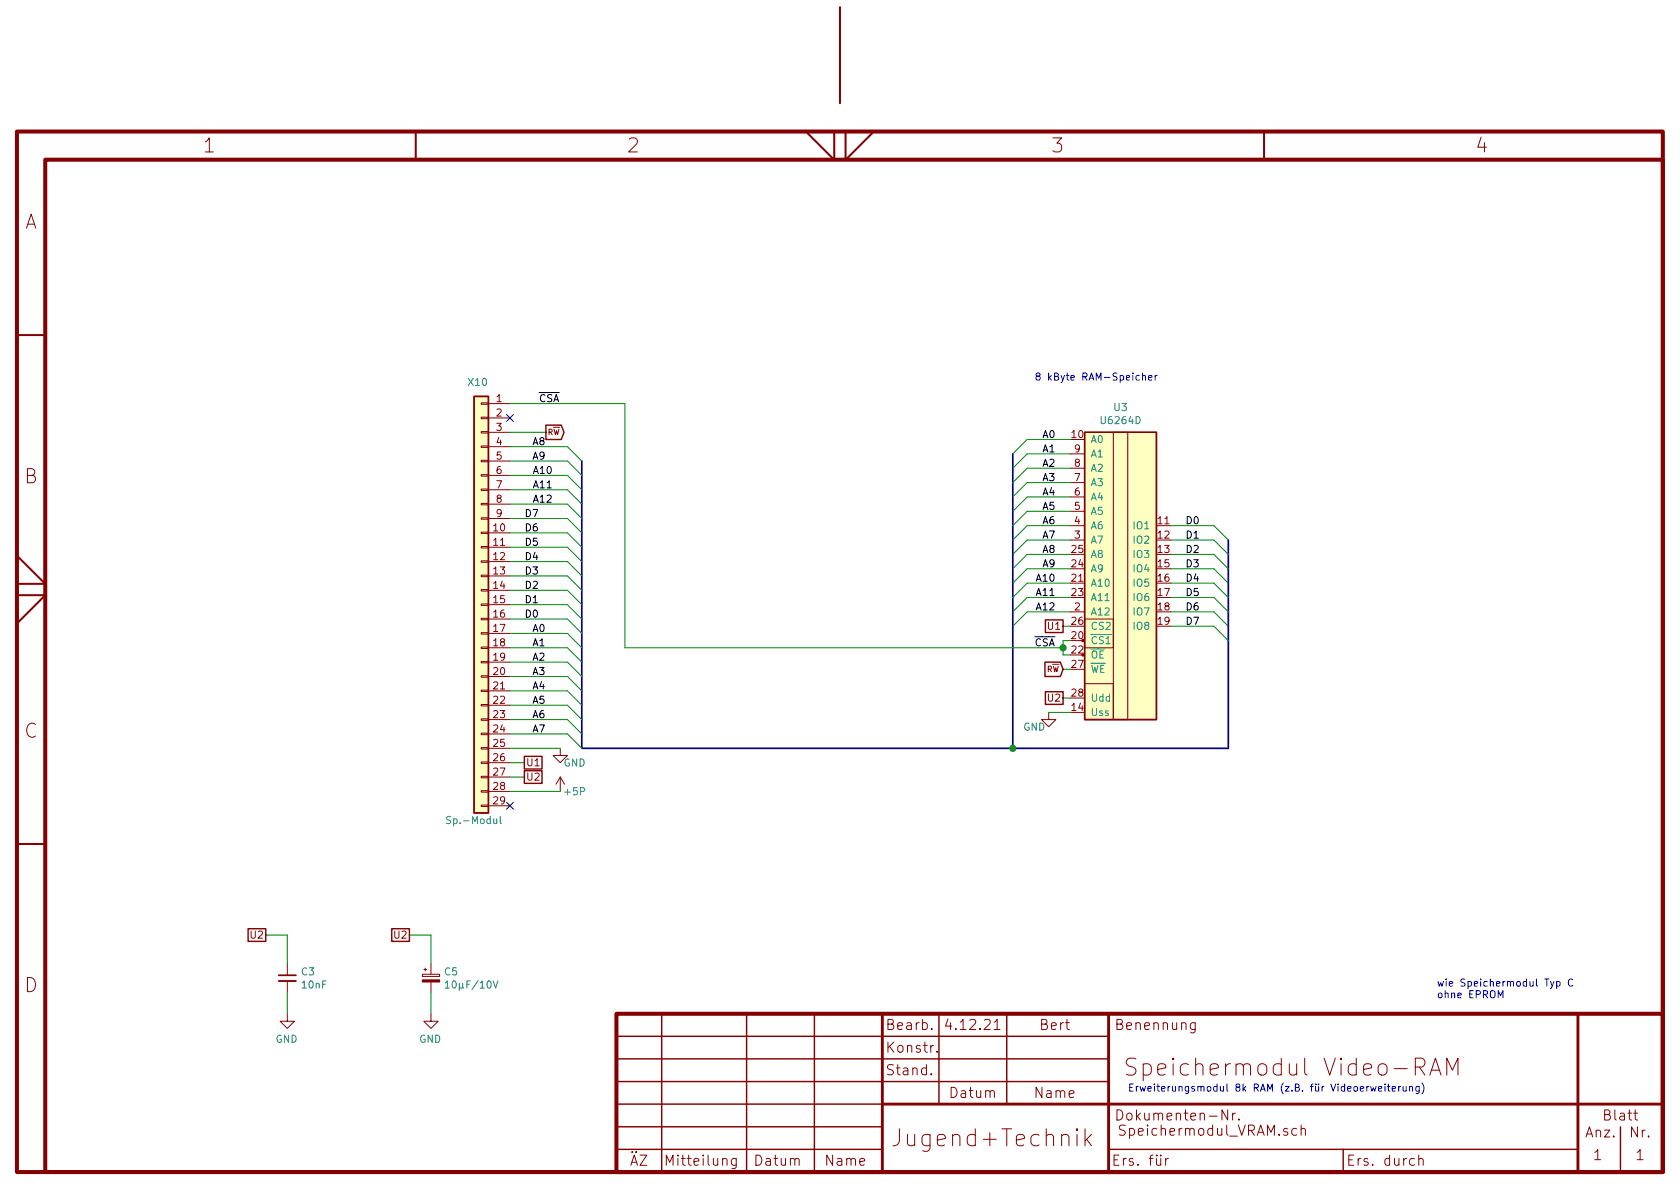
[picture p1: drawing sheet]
<svg xmlns="http://www.w3.org/2000/svg" width="297mm" height="210mm" viewBox="0 0 297 210" stroke-linecap="round" stroke-linejoin="round" font-family="sans-serif">
<path d="M3 23.3h291v184h-291zM8 28.2h286v179.1h-286zM109 179.3h185v28h-185z" fill="none" stroke="#840000" stroke-width=".71"/>
<path d="M148.5 1.3v17M73.5 23.3v4.9M142.5 23.3l5 5v-5M149.5 23.3v5l5-5M223.5 23.3v5M3 59.3h5M3 98.3l5 4.9h-5M3 105.3h5l-5 5M3 149.2h5" fill="none" stroke="#840000" stroke-width=".36"/>
<g fill="none" stroke="#840000" stroke-width=".18">
<path d="M85.1 78.9h1.3v.2h-1.3zM85.1 76.3h1.3v.3h-1.3zM85.1 73.8h1.3v.2h-1.3zM85.1 71.2h1.3v.3h-1.3zM86.4 71.4h3.8M86.4 73.9h3.8M86.4 76.4h3.8M86.4 79h3.8M196.8 76.4h2.6v50.8h-2.6zM85.1 81.4h1.3v.3h-1.3zM85.1 99.2h1.3v.2h-1.3zM85.1 96.6h1.3v.3h-1.3z"/>
<path d="M85.1 94.1h1.3v.3h-1.3zM85.1 91.6h1.3v.2h-1.3zM85.1 89h1.3v.3h-1.3zM85.1 86.5h1.3v.2h-1.3zM85.1 83.9h1.3v.3h-1.3zM86.4 94.2h3.8M86.4 96.8h3.8M86.4 99.3h3.8M86.4 81.5h3.8M86.4 84.1h3.8M86.4 86.6h3.8M86.4 89.1h3.8"/>
<path d="M86.4 91.7h3.8M189.2 95.5h2.6M189.2 93h2.6M189.2 90.4h2.6M189.2 87.9h2.6M189.2 85.3h2.6M189.2 82.8h2.6M189.2 80.3h2.6M85.1 111.9h1.3v.2h-1.3zM85.1 114.4h1.3v.3h-1.3zM85.1 117h1.3v.2h-1.3zM85.1 119.5h1.3v.3h-1.3z"/>
<path d="M85.1 109.3h1.3v.3h-1.3zM85.1 104.3h1.3v.2h-1.3zM85.1 101.7h1.3v.3h-1.3zM85.1 106.8h1.3v.3h-1.3zM86.4 101.8h3.8M86.4 104.4h3.8M86.4 106.9h3.8M86.4 109.5h3.8M86.4 112h3.8M86.4 114.5h3.8M86.4 117.1h3.8M86.4 119.6h3.8"/>
<path d="M189.2 108.2h2.6M191.8 109.5h5v5h-5zM85.1 134.7h1.3v.3h-1.3zM85.1 137.3h1.3v.2h-1.3zM85.1 139.8h1.3v.3h-1.3zM85.1 122h1.3v.3h-1.3zM85.1 124.6h1.3v.2h-1.3zM85.1 127.1h1.3v.3h-1.3zM85.1 129.7h1.3v.2h-1.3zM85.1 132.2h1.3v.3h-1.3zM86.4 122.2h3.8M86.4 124.7h3.8"/>
<path d="M86.4 127.2h3.8M86.4 129.8h3.8M86.4 132.3h3.8M86.4 134.9h3.8M86.4 137.4h3.8M86.4 139.9h3.8M99.1 132.3v1.3h-1.3l1.3 1.3 1.2-1.3h-1.2M99.1 137.4l.7 1.3M99.1 137.4v2.5M99.1 137.4l-.8 1.3M185.4 126v1.2h-1.3l1.3 1.3 1.3-1.3h-1.3M191.8 120.9h5v6.3h-5z"/>
<path d="M85.1 142.4h1.3v.2h-1.3zM86.4 142.5h3.8M50.8 179.3v1.3h-1.3l1.3 1.3 1.3-1.3h-1.3M50.8 170.4v2.1M50.8 173.5v2M74.7 172.3h3v.4h-3zM74.9 171.4h.5M75.2 171.2v.5M76.2 179.3v1.3h-1.3l1.3 1.3 1.3-1.3h-1.3M76.2 170.4v1.9M76.2 173.7v1.8M164.6 189.9l.1 .1-.1 .1v-.2v.2"/>
<path d="M164.7 181.9v.2l-.1-.1 .1-.1v.2M165.7 185.9v.2M175.8 182.1h1M191.8 199.6v3M211.3 180.8v1.5a.5 .5 0 0 1-.8 .3M211.3 180.9l-.5-.1-.3 .4v.7l.3 .2 .5-.1M217.1 196.3v1.8l-1-1.8v1.8M217.9 196.8v1.3M218.4 196.8l-.3 .1-.2 .3M219 197.9v.2M229.3 199.6l-.2-.1a.56 .56 0 0 0-.7 .4v.5a.56 .56 0 0 0 .7 .4l.2-.1M230 199.7a.44 .44 0 0 1 .8 .1v1"/>
<path d="M230 199v1.8M250.2 188.7h1.2a.82 .82 0 0 0 .6-.8 .82 .82 0 0 0-.6-.8h-1.2v3M251 188.7l.9 1.4M252.8 190.1l1-3 1 3M253.1 189.2h1.4M255.8 190.1v-3l1 2.1 1-2.1v3M130.2 204.8v1.5a.49 .49 0 0 1-.8 .3M130.2 204.9l-.2-.1a.56 .56 0 0 0-.7 .4v.5a.56 .56 0 0 0 .7 .4l.2-.1M192.1 201.5l.9 1.1M193 200.6l-1.2 1.1M206.1 204.8v1.3M206.6 204.8l-.3 .1-.2 .3"/>
<path d="M250.9 205l.2-.2 .4 .1 .1 1.2M250.9 204.3v1.8"/>
</g>
<g fill="none" stroke="#840000" stroke-width=".25">
<path d="M83.8 70.1h2.6v73.7h-2.6zM96.5 75.2h2.7l.5 1.2-.5 1.3h-2.7zM191.8 76.4h12.7v50.8h-12.7zM184.8 117.1h2.7l.5 1.3-.5 1.2h-2.7zM184.8 109.6h3.2v2.3h-3.2zM92.7 136.3h3.1v2.2h-3.1zM92.7 133.8h3.1v2.2h-3.1zM184.8 122.3h3.2v2.3h-3.2zM43.9 164.2h3.1v2.3h-3.1zM69.3 164.2h3.1v2.3h-3.1zM117 179.3v28M132 179.3v28"/>
<path d="M144 179.3v28M166 179.3v15.9M178 179.3v15.9M109 183.3h87M109 187.2h87M109 191.3h87M109 199.3h47M109 195.2h47M286.5 199.3v8M109 203.2h47M196 203.2h83M237.5 203.2v4.1"/>
</g>
<path d="M156 179.3v28M196 179.3v28M279 179.3v28M156 195.2h138" fill="none" stroke="#840000" stroke-width=".51"/>
<g fill="#ffffc2" stroke="#ffffc2" stroke-width=".18">
<path d="M83.8 70.1h2.6v73.7h-2.6z"/>
<path d="M191.8 76.4h12.7v50.8h-12.7z"/>
</g>
<path d="M195.3 112.2h1.2M79.7 144.4h-.5l-.2 .1-.1 .2 .2 .2 .5 .2 .1 .3-.3 .2h-.5M88.4 144.4v1.1l.2 .1M78.7 173.8l.4-.3v1.2M78.7 174.7h.8M87.2 173.5l.4 1.2 .4-1.2" fill="none" stroke="#008484" stroke-width=".18"/>
<path d="M49.3 173.5h3" fill="none" stroke="#840000" stroke-width=".33"/>
<path d="M49.3 172.5h3" fill="none" stroke="#840000" stroke-width=".3"/>
<path d="M74.7 173.3h3v.4h-3z" fill="#840000" stroke="#840000" stroke-width=".18"/>
<path d="M102.9 81.5v50.8h114.3v-36.8M179.1 80.3v52" fill="none" stroke="#000084" stroke-width=".3"/>
<g fill="none" stroke="#008400" stroke-width=".18">
<path d="M90.2 71.4h20.3v43.1h77.5M90.2 79h10.1l2.6 2.5M90.2 76.4h6.3M189.2 77.7h-7.6l-2.5 2.6M90.2 86.6h10.1l2.6 2.5M90.2 81.5h10.1l2.6 2.6M90.2 84.1h10.1l2.6 2.5M90.2 89.1h10.1l2.6 2.6M90.2 99.3h10.1l2.6 2.5M90.2 91.7h10.1l2.6 2.5M90.2 94.2h10.1l2.6 2.6M90.2 96.8h10.1l2.6 2.5"/>
<path d="M189.2 98h-7.6l-2.5 2.6M189.2 95.5h-7.6l-2.5 2.5M189.2 80.3h-7.6l-2.5 2.5M189.2 82.8h-7.6l-2.5 2.5M189.2 85.3h-7.6l-2.5 2.6M189.2 87.9h-7.6l-2.5 2.5M189.2 90.4h-7.6l-2.5 2.6M189.2 93h-7.6l-2.5 2.5M207 98h7.6l2.6 2.6M207 95.5h7.6l2.6 2.5M207 93h7.6l2.6 2.5M90.2 114.5h10.1l2.6 2.6"/>
<path d="M90.2 119.6h10.1l2.6 2.6M90.2 112h10.1l2.6 2.5M90.2 117.1h10.1l2.6 2.5M90.2 101.8h10.1l2.6 2.6M90.2 104.4h10.1l2.6 2.5M90.2 106.9h10.1l2.6 2.6M90.2 109.5h10.1l2.6 2.5M188 118.4h1.2M188 110.7h1.2M189.2 113.3h-1.2v2.5h1.2M189.2 100.6h-7.6l-2.5 2.5M189.2 105.7h-7.6l-2.5 2.5"/>
<path d="M189.2 103.1h-7.6l-2.5 2.6M189.2 108.2h-7.6l-2.5 2.5M207 100.6h7.6l2.6 2.5M207 105.7h7.6l2.6 2.5M207 103.1h7.6l2.6 2.6M207 108.2h7.6l2.6 2.5M207 110.7h7.6l2.6 2.6M90.2 132.3h8.9M90.2 129.8h10.1l2.6 2.5M90.2 127.2h10.1l2.6 2.6M90.2 124.7h10.1l2.6 2.5M90.2 122.2h10.1l2.6 2.5"/>
<path d="M90.2 139.9h8.9M90.2 137.4h2.5M90.2 134.9h2.5M185.4 126h3.8M188 123.4h1.2M47 165.3h3.8v5.1M50.8 175.5v3.8M72.4 165.3h3.8v5.1M76.2 175.5v3.8"/>
</g>
<g fill="none" stroke="#0000c2" stroke-width=".18">
<path d="M201.4 66.4h-.3l-.3 .2 .2 .6h.4M202 66.5l.2-.1h.3v.8M202 66v1.2M203.1 66.8l.6-.1-.1-.3h-.3l-.2 .2v.6h.5M204.2 66.4v.8M204.6 66.4h-.3l-.1 .2M264.9 176.4v-1.2l.4 .9 .4-.9v1.2M274.8 173.6l-.5 1.1-.2 .1M275.2 173.6h.4l.2 .2-.1 .5h-.5M275.2 173.6v1.2M278.1 173.2a.6 .6 0 0 0-.9 .5 .6 .6 0 0 0 .6 .7l.3-.1M243.7 192.5l.6-.1v-.2l-.4-.1-.2 .2 .1 .6h.5"/>
<path d="M244.9 192.1v.9M245.5 191.7v1.1l.3 .2M246.2 192.5l.5-.1v-.2l-.4-.1-.1 .2v.6h.5M247.3 192.1v.9M248.1 192.1v.8l.3 .1 .2-.2M248.6 192.1v.9M249.2 192.2l.2-.1 .3 .1 .1 .8M249.2 192.1v.9M250.9 192.1v1l-.2 .3-.3-.1M250.9 192.2l-.4-.1-.2 .2 .1 .6h.5M251.4 191.5a1.47 1.47 0 0 1 0 1.9"/>
</g>
<g fill="#008400" stroke="#008400" stroke-width=".25">
<circle cx="179.1" cy="132.3" r=".51"/>
<circle cx="188" cy="114.5" r=".51"/>
</g>
<path d="M89.6 73.3l1.2 1.2M90.8 73.3l-1.2 1.2M89.6 141.9l1.2 1.2M90.8 141.9l-1.2 1.2" fill="none" stroke="#000084" stroke-width=".18"/>
<text font-size="4.2" fill="#0000c2" x="198.5" y="190.3">Speichermodul Video-RAM</text>
<text font-size="4.2" fill="#840000" x="159" y="202.8">Jugend+Technik</text>
<g font-size="3.5" fill="#840000">
<text x="36" y="27">1</text>
<text x="111" y="27">2</text>
<text x="186" y="27">3</text>
<text x="261" y="27">4</text>
<text x="4.3" y="40.5">A</text>
<text x="4.3" y="85.5">B</text>
<text x="4.3" y="130.5">C</text>
<text x="4.3" y="175.5">D</text>
</g>
<g font-size="2.5" fill="#840000">
<text x="156.5" y="182.1">Bearb.</text>
<text x="167.8" y="182.1">4.12.21</text>
<text x="184" y="182.1">Bert</text>
<text x="197" y="182.1">Benennung</text>
<text x="156.5" y="190.1">Stand.</text>
<text x="156.5" y="186.2">Konstr.</text>
<text x="168.1" y="194.2">Datum</text>
<text x="183.1" y="194.2">Name</text>
<text x="197" y="198.1">Dokumenten-Nr.</text>
<text x="197.5" y="200.8">Speichermodul_VRAM.sch</text>
<text x="280.4" y="201.1">Anz.</text>
<text x="283.7" y="198.1">Blatt</text>
<text x="288.3" y="201.1">Nr.</text>
<text x="111.3" y="206.1">ÄZ</text>
<text x="118.1" y="206.1">Mitteilung</text>
<text x="133.6" y="206.1">Datum</text>
<text x="146.1" y="206.1">Name</text>
<text x="196.5" y="206.1">Ers. für</text>
<text x="238" y="206.1">Ers. durch</text>
<text x="281.8" y="205.2">1</text>
<text x="289.3" y="205.2">1</text>
</g>
<g font-size="1.8" fill="#008484">
<text x="82.9" y="68.2">X10</text>
<text x="194.9" y="75">U6264D</text>
<text x="197" y="72.7">U3</text>
<text x="192.8" y="78.4">A0</text>
<text x="192.8" y="83.4">A2</text>
<text x="192.8" y="80.9">A1</text>
<text x="192.8" y="88.5">A4</text>
<text x="192.8" y="86">A3</text>
<text x="192.8" y="93.6">A6</text>
<text x="192.8" y="91.1">A5</text>
<text x="200.6" y="93.6">IO1</text>
<text x="192.8" y="101.2">A9</text>
<text x="192.8" y="98.7">A8</text>
<text x="192.8" y="96.1">A7</text>
<text x="200.6" y="96.1">IO2</text>
<text x="200.6" y="98.7">IO3</text>
<text x="200.6" y="101.2">IO4</text>
<text x="192.8" y="103.8">A10</text>
<text x="192.8" y="106.3">A11</text>
<text x="200.6" y="103.8">IO5</text>
<text x="200.6" y="106.3">IO6</text>
<text x="192.8" y="108.8">A12</text>
<text x="192.8" y="113.9">CS1</text>
<text x="192.8" y="111.4">CS2</text>
<text x="200.6" y="108.8">IO7</text>
<text x="200.6" y="111.4">IO8</text>
<text x="192.8" y="116.5">OE</text>
<text x="192.8" y="119">WE</text>
<text x="192.8" y="124.1">Udd</text>
<text x="180.9" y="129.2">GND</text>
<text x="192.8" y="126.6">Uss</text>
<text x="99.6" y="135.6">GND</text>
<text x="100" y="140.6">+5P</text>
<text x="79.5" y="145.7">Sp.-Modul</text>
<text x="53.3" y="172.5">C3</text>
<text x="78.6" y="172.5">C5</text>
<text x="53.5" y="174.8">10nF</text>
<text x="79.5" y="174.8">10µF/10V</text>
<text x="48.7" y="184.4">GND</text>
<text x="74.1" y="184.4">GND</text>
</g>
<g font-size="1.8" fill="#840000">
<text x="87.8" y="71.1">1</text>
<text x="87.8" y="73.7">2</text>
<text x="87.8" y="76.2">3</text>
<text x="189.5" y="77.5">10</text>
<text x="87.8" y="78.7">4</text>
<text x="87.8" y="81.3">5</text>
<text x="87.8" y="83.8">6</text>
<text x="190" y="82.5">8</text>
<text x="190" y="80">9</text>
<text x="87.8" y="86.4">7</text>
<text x="87.8" y="88.9">8</text>
<text x="190" y="87.6">6</text>
<text x="190" y="85.1">7</text>
<text x="87.3" y="94">10</text>
<text x="87.8" y="91.4">9</text>
<text x="190" y="95.2">3</text>
<text x="190" y="92.7">4</text>
<text x="190" y="90.2">5</text>
<text x="204.8" y="92.7">11</text>
<text x="204.8" y="95.2">12</text>
<text x="87.3" y="96.5">11</text>
<text x="87.3" y="99.1">12</text>
<text x="87.3" y="101.6">13</text>
<text x="189.5" y="100.3">24</text>
<text x="189.5" y="97.8">25</text>
<text x="204.8" y="97.8">13</text>
<text x="204.8" y="100.3">15</text>
<text x="87.3" y="104.1">14</text>
<text x="87.3" y="106.7">15</text>
<text x="189.5" y="102.9">21</text>
<text x="189.5" y="105.4">23</text>
<text x="190" y="107.9">2</text>
<text x="204.8" y="102.9">16</text>
<text x="204.8" y="105.4">17</text>
<text x="204.8" y="107.9">18</text>
<text x="87.3" y="109.2">16</text>
<text x="87.3" y="111.8">17</text>
<text x="185.4" y="111.4">U1</text>
<text x="189.5" y="113">20</text>
<text x="189.5" y="110.5">26</text>
<text x="204.8" y="110.5">19</text>
<text x="87.3" y="114.3">18</text>
<text x="87.3" y="116.8">19</text>
<text x="87.3" y="119.4">20</text>
<text x="189.5" y="115.6">22</text>
<text x="189.5" y="118.1">27</text>
<text x="87.3" y="121.9">21</text>
<text x="87.3" y="124.5">22</text>
<text x="185.4" y="124.1">U2</text>
<text x="189.5" y="125.7">14</text>
<text x="189.5" y="123.2">28</text>
<text x="87.3" y="127">23</text>
<text x="87.3" y="129.5">24</text>
<text x="87.3" y="132.1">25</text>
<text x="87.3" y="134.6">26</text>
<text x="87.3" y="137.2">27</text>
<text x="93" y="135.5">U1</text>
<text x="87.3" y="139.7">28</text>
<text x="87.3" y="142.2">29</text>
<text x="93" y="138">U2</text>
<text x="44.5" y="166">U2</text>
<text x="69.9" y="166">U2</text>
</g>
<g font-size="1.8">
<text x="95.2" y="71.1">CSA</text>
<text x="184.4" y="77.5">A0</text>
<text x="94.3" y="81.3">A9</text>
<text x="94.3" y="78.7">A8</text>
<text x="94.5" y="83.8">A10</text>
<text x="184.4" y="80">A1</text>
<text x="184.4" y="82.5">A2</text>
<text x="94.5" y="88.9">A12</text>
<text x="94.5" y="86.4">A11</text>
<text x="184.4" y="85.1">A3</text>
<text x="184.4" y="87.6">A4</text>
<text x="92.7" y="91.4">D7</text>
<text x="92.7" y="94">D6</text>
<text x="184.4" y="90.2">A5</text>
<text x="184.4" y="92.7">A6</text>
<text x="184.4" y="95.2">A7</text>
<text x="209.5" y="92.7">D0</text>
<text x="209.5" y="95.2">D1</text>
<text x="92.7" y="99.1">D4</text>
<text x="92.7" y="96.5">D5</text>
<text x="92.7" y="101.6">D3</text>
<text x="184.4" y="97.8">A8</text>
<text x="184.4" y="100.3">A9</text>
<text x="209.5" y="100.3">D3</text>
<text x="209.5" y="97.8">D2</text>
<text x="92.7" y="104.1">D2</text>
<text x="92.7" y="106.7">D1</text>
<text x="183.4" y="105.4">A11</text>
<text x="183.4" y="102.9">A10</text>
<text x="183.4" y="107.9">A12</text>
<text x="209.5" y="107.9">D6</text>
<text x="209.5" y="105.4">D5</text>
<text x="209.5" y="102.9">D4</text>
<text x="92.7" y="109.2">D0</text>
<text x="94.3" y="111.8">A0</text>
<text x="209.5" y="110.5">D7</text>
<text x="94.3" y="116.8">A2</text>
<text x="94.3" y="119.4">A3</text>
<text x="94.3" y="114.3">A1</text>
<text x="182.9" y="114.3">CSA</text>
<text x="94.3" y="121.9">A4</text>
<text x="94.3" y="124.5">A5</text>
<text x="94.3" y="127">A6</text>
<text x="94.3" y="129.5">A7</text>
</g>
<g font-size="1.8" fill="#0000c2">
<text x="182.9" y="67.3">8 kByte RAM-Speicher</text>
<text x="254" y="174.5">wie Speichermodul Typ C</text>
<text x="254" y="176.5">ohne EPROM</text>
<text x="199.4" y="193">Erweiterungsmodul 8k RAM (z.B. für Videoerweiterung)</text>
</g>
<g font-size="1.4" fill="#840000">
<text x="96.8" y="76.9">RW</text>
<text x="185" y="118.8">RW</text>
</g>
</svg>
